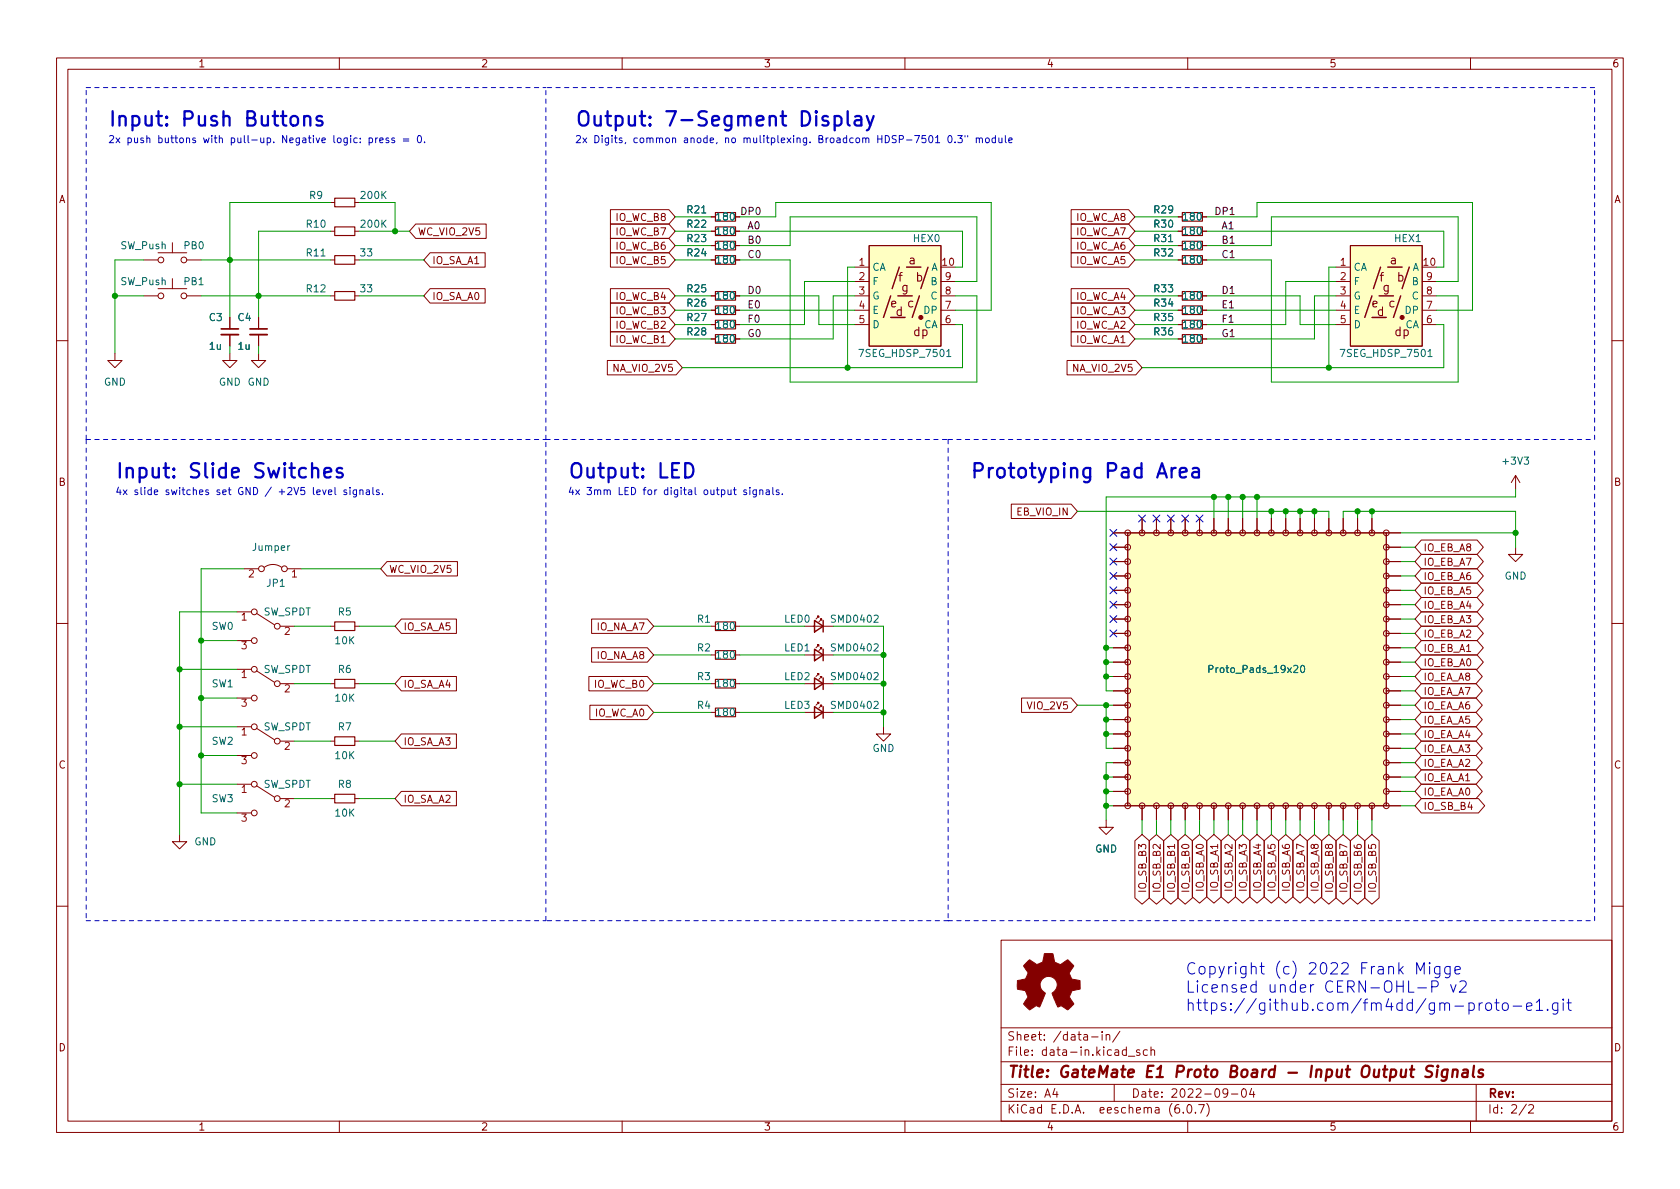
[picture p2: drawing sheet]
<svg xmlns="http://www.w3.org/2000/svg" width="297mm" height="210mm" viewBox="0 0 297 210" stroke-linecap="round" stroke-linejoin="round" font-family="sans-serif">
<g fill="none" stroke="#840000" stroke-width=".18">
<path d="M10 10.2h277v190.1h-277zM12 12.2h273v186.1h-273zM60 10.2v2M110 10.2v2M160 10.2v2M210 10.2v2M260 10.2v2M58.4 35.8h.8M62.7 35.8h.8M73.5 39.6h12.5v2.6h-12.5l-1.1-1.3zM107.9 39.6h10.4l1.1 1.3-1.1 1.3h-10.4zM107.9 37.1h10.4l1.1 1.2-1.1 1.3h-10.4z"/>
<path d="M125.7 38.3h.8M130 38.3h.8M189.4 37.1h10.1l1.2 1.2-1.2 1.3h-10.1zM189.4 39.6h10.1l1.2 1.3-1.2 1.3h-10.1zM208.3 38.3h.7M212.6 38.3h.8M25.4 52.3h2.5M25.4 46h2.5M27.9 44.7h5.1M27.9 51h5.1M30.5 42.9v1.8M30.5 49.3v1.7"/>
<path d="M33 52.3h2.6M33 46h2.6M40.6 56.1v2.1M40.6 59.2v2M45.7 56.1v2.1M45.7 59.2v2M58.4 52.3h.8M58.4 46h.8M58.4 40.9h.8M62.7 52.3h.8M62.7 46h.8M62.7 40.9h.8"/>
<path d="M76 44.7h9.8v2.5h-9.8l-1.1-1.2zM76 51h9.8v2.6h-9.8l-1.1-1.3zM107.9 44.7h10.4l1.1 1.3-1.1 1.2h-10.4zM107.9 42.2h10.4l1.1 1.2-1.1 1.3h-10.4zM107.9 51h10.4l1.1 1.3-1.1 1.3h-10.4zM107.9 58.7h10.4l1.1 1.2-1.1 1.3h-10.4zM107.9 56.1h10.4l1.1 1.3-1.1 1.3h-10.4zM107.9 53.6h10.4l1.1 1.3-1.1 1.2h-10.4zM125.7 52.3h.8M125.7 54.9h.8M125.7 57.4h.8M125.7 46h.8"/>
<path d="M125.7 43.4h.8M125.7 59.9h.8M125.7 40.9h.8M130 52.3h.8M130 54.9h.8M130 57.4h.8M130 46h.8M130 43.4h.8M130 59.9h.8M130 40.9h.8M151.1 47.2h2.6M151.1 49.8h2.6"/>
<path d="M151.1 52.3h2.6M151.1 54.9h2.6M151.1 57.4h2.6M153.7 43.4h12.7v17.8h-12.7zM166.4 49.8h2.5M166.4 52.3h2.5M166.4 54.9h2.5M166.4 57.4h2.5M189.4 53.6h10.1l1.2 1.3-1.2 1.2h-10.1zM189.4 42.2h10.1l1.2 1.2-1.2 1.3h-10.1zM189.4 44.7h10.1l1.2 1.3-1.2 1.2h-10.1zM189.4 51h10.1l1.2 1.3-1.2 1.3h-10.1z"/>
<path d="M189.4 56.1h10.1l1.2 1.3-1.2 1.3h-10.1zM189.4 58.7h10.1l1.2 1.2-1.2 1.3h-10.1zM208.3 52.3h.7M208.3 54.9h.7M208.3 57.4h.7M208.3 46h.7M208.3 43.4h.7M208.3 59.9h.7M208.3 40.9h.7M212.6 52.3h.8M212.6 54.9h.8M212.6 57.4h.8"/>
<path d="M212.6 46h.8M212.6 43.4h.8M212.6 59.9h.8M212.6 40.9h.8M236.2 47.2h2.6M236.2 49.8h2.6M236.2 52.3h2.6M236.2 54.9h2.6M236.2 57.4h2.6M238.8 43.4h12.7v17.8h-12.7zM251.5 49.8h2.5M251.5 52.3h2.5"/>
<path d="M251.5 54.9h2.5M251.5 57.4h2.5M10 60.2h2M20.3 62.5v1.2h1.3l-1.3 1.3-1.3-1.3h1.3M40.6 62.5v1.2h1.3l-1.3 1.3-1.2-1.3h1.2M45.7 62.5v1.2h1.3l-1.3 1.3-1.3-1.3h1.3M107.4 63.7h12.1l1.1 1.3-1.1 1.3h-12.1zM188.7 63.7h12.1l1.1 1.3-1.1 1.3h-12.1zM285 60.2h2M68.4 99.3h12.5v2.5h-12.5l-1.1-1.2zM178.8 89.1h10.6l1.1 1.3-1.1 1.3h-10.6zM196.8 99.3h2.6"/>
<path d="M196.8 96.8h2.6M196.8 94.2h2.6M199.4 94.2h45.7v48.3h-45.7zM201.9 91.7v2.5M204.5 91.7v2.5M207 91.7v2.5M209.5 91.7v2.5M212.1 91.7v2.5M214.6 91.7v2.5M217.2 91.7v2.5M219.7 91.7v2.5M222.2 91.7v2.5"/>
<path d="M224.8 91.7v2.5M227.3 91.7v2.5M229.9 91.7v2.5M232.4 91.7v2.5M234.9 91.7v2.5M237.5 91.7v2.5M240 91.7v2.5M242.6 91.7v2.5M245.1 99.3h2.5M245.1 96.8h2.5M245.1 94.2h2.5M251.3 98h9.9l1.1 1.3-1.1 1.3h-9.9l-1.1-1.3z"/>
<path d="M251.3 95.5h9.9l1.1 1.3-1.1 1.2h-9.9l-1.1-1.2zM268 96.8v1.2h1.2l-1.2 1.3-1.3-1.3h1.3M268 84.1l-.8 1.2M268 84.1v2.5M268 84.1l.7 1.2M10 110.2h2M41.9 118.4h2.5M41.9 108.2h2.5M41.9 113.3h2.5M43.2 100.6h2.5M45.3 118.6l3.2 2M45.3 108.5l3.2 2"/>
<path d="M46.7 100.3a2.54 2.54 0 0 1 3.1 0M49.5 110.7h2.6M50.8 100.6h2.5M58.4 110.7h.8M62.7 110.7h.8M71 119.6h9.7v2.6h-9.7l-1.2-1.3zM71 109.5h9.7v2.5h-9.7l-1.2-1.3zM104.1 119.6h10.4l1.1 1.3-1.1 1.3h-10.4zM104.6 114.5h9.9l1.1 1.3-1.1 1.3h-9.9zM104.6 109.5h9.9l1.1 1.2-1.1 1.3h-9.9zM125.7 110.7h.8M125.7 115.8h.8"/>
<path d="M130 110.7h.8M130 115.8h.8M142.2 110.7h5.1M142.2 115.8h5.1M144.8 109.2v-.2h-.3h.3l-.5 .5M144.8 114.3v-.3h-.3h.3l-.5 .5M144.8 119.4v-.3h-.3h.3l-.5 .5M145.3 109.7v-.2h-.3h.3l-.5 .5M145.3 114.8v-.3h-.3h.3l-.5 .6M145.3 119.9v-.3h-.3h.3l-.5 .5M196.8 119.6h2.6M196.8 117.1h2.6"/>
<path d="M196.8 114.5h2.6M196.8 112h2.6M196.8 109.5h2.6M196.8 106.9h2.6M196.8 104.4h2.6M196.8 101.8h2.6M245.1 119.6h2.5M245.1 117.1h2.5M245.1 114.5h2.5M245.1 112h2.5M245.1 109.5h2.5M245.1 106.9h2.5"/>
<path d="M245.1 104.4h2.5M245.1 101.8h2.5M251.3 115.8h9.9l1.1 1.3-1.1 1.3h-9.9l-1.1-1.3zM251.3 118.4h9.7l1.1 1.2-1.1 1.3h-9.7l-1.1-1.3zM251.3 100.6h9.9l1.1 1.2-1.1 1.3h-9.9l-1.1-1.3zM251.3 105.7h9.9l1.1 1.2-1.1 1.3h-9.9l-1.1-1.3zM251.3 103.1h9.9l1.1 1.3-1.1 1.3h-9.9l-1.1-1.3zM251.3 110.7h9.9l1.1 1.3-1.1 1.3h-9.9l-1.1-1.3zM251.3 113.3h9.9l1.1 1.2-1.1 1.3h-9.9l-1.1-1.3zM251.3 108.2h9.9l1.1 1.3-1.1 1.2h-9.9l-1.1-1.2zM285 110.2h2M41.9 123.4h2.5"/>
<path d="M41.9 128.5h2.5M41.9 133.6h2.5M41.9 138.7h2.5M45.3 128.8l3.2 2M45.3 138.9l3.2 2.1M49.5 131.1h2.6M49.5 120.9h2.6M58.4 131.1h.8M58.4 120.9h.8M62.7 131.1h.8M62.7 120.9h.8M71 139.9h9.7v2.6h-9.7l-1.2-1.3z"/>
<path d="M71 129.8h9.7v2.5h-9.7l-1.2-1.2zM104.3 124.7h10.2l1.1 1.3-1.1 1.2h-10.2zM125.7 120.9h.8M125.7 126h.8M130 120.9h.8M130 126h.8M142.2 120.9h5.1M142.2 126h5.1M144.8 124.5v-.3h-.3h.3l-.5 .5M145.3 125v-.3h-.3h.3l-.5 .5M156.2 128.5v1.3h1.3l-1.3 1.3-1.3-1.3h1.3M180.6 123.4h8.8l1.1 1.3-1.1 1.3h-8.8z"/>
<path d="M196.8 139.9h2.6M196.8 137.4h2.6M196.8 134.9h2.6M196.8 122.2h2.6M196.8 132.3h2.6M196.8 124.7h2.6M196.8 127.2h2.6M196.8 129.8h2.6M245.1 139.9h2.5M245.1 137.4h2.5M245.1 134.9h2.5M245.1 122.2h2.5"/>
<path d="M245.1 132.3h2.5M245.1 124.7h2.5M245.1 127.2h2.5M245.1 129.8h2.5M251.3 120.9h9.7l1.1 1.3-1.1 1.2h-9.7l-1.1-1.2zM251.3 126h9.7l1.1 1.2-1.1 1.3h-9.7l-1.1-1.3zM251.3 123.4h9.7l1.1 1.3-1.1 1.3h-9.7l-1.1-1.3zM251.3 131.1h9.7l1.1 1.2-1.1 1.3h-9.7l-1.1-1.3zM251.3 136.1h9.7l1.1 1.3-1.1 1.3h-9.7l-1.1-1.3zM251.3 133.6h9.7l1.1 1.3-1.1 1.2h-9.7l-1.1-1.2zM251.3 128.5h9.7l1.1 1.3-1.1 1.3h-9.7l-1.1-1.3zM251.3 138.7h9.7l1.1 1.2-1.1 1.3h-9.7l-1.1-1.3z"/>
<path d="M31.7 147.6v1.2h-1.2l1.2 1.3 1.3-1.3h-1.3M41.9 143.8h2.5M49.5 141.2h2.6M58.4 141.2h.8M62.7 141.2h.8M195.6 145v1.3h1.2l-1.2 1.3-1.3-1.3h1.3M196.8 142.5h2.6M200.7 148.7l1.2-1.1 1.3 1.1v10.1l-1.3 1.1-1.2-1.1zM201.9 142.5v2.5M203.2 148.7l1.3-1.1 1.2 1.1v10.1l-1.2 1.1-1.3-1.1zM204.5 142.5v2.5M205.7 148.7l1.3-1.1 1.3 1.1v10.1l-1.3 1.1-1.3-1.1z"/>
<path d="M207 142.5v2.5M208.3 148.7l1.2-1.1 1.3 1.1v10.1l-1.3 1.1-1.2-1.1zM209.5 142.5v2.5M210.8 148.7l1.3-1.1 1.3 1.1v9.9l-1.3 1.1-1.3-1.1zM212.1 142.5v2.5M213.4 148.7l1.2-1.1 1.3 1.1v9.9l-1.3 1.1-1.2-1.1zM214.6 142.5v2.5M215.9 148.7l1.3-1.1 1.2 1.1v9.9l-1.2 1.1-1.3-1.1zM217.2 142.5v2.5M218.4 148.7l1.3-1.1 1.3 1.1v9.9l-1.3 1.1-1.3-1.1zM219.7 142.5v2.5M221 148.7l1.2-1.1 1.3 1.1v9.9l-1.3 1.1-1.2-1.1z"/>
<path d="M222.2 142.5v2.5M223.5 148.7l1.3-1.1 1.3 1.1v9.9l-1.3 1.1-1.3-1.1zM224.8 142.5v2.5M226.1 148.7l1.2-1.1 1.3 1.1v9.9l-1.3 1.1-1.2-1.1zM227.3 142.5v2.5M228.6 148.7l1.3-1.1 1.2 1.1v9.9l-1.2 1.1-1.3-1.1zM229.9 142.5v2.5M231.1 148.7l1.3-1.1 1.3 1.1v9.9l-1.3 1.1-1.3-1.1zM232.4 142.5v2.5M233.7 148.7l1.2-1.1 1.3 1.1v10.1l-1.3 1.1-1.2-1.1zM234.9 142.5v2.5M236.2 148.7l1.3-1.1 1.3 1.1v10.1l-1.3 1.1-1.3-1.1z"/>
<path d="M237.5 142.5v2.5M238.8 148.7l1.2-1.1 1.3 1.1v10.1l-1.3 1.1-1.2-1.1zM240 142.5v2.5M241.3 148.7l1.3-1.1 1.2 1.1v10.1l-1.2 1.1-1.3-1.1zM242.6 142.5v2.5M245.1 142.5h2.5M251.3 141.2h10.1l1.1 1.3-1.1 1.3h-10.1l-1.1-1.3zM10 160.2h2M177 166.3h108v32h-108zM285 160.2h2M60 198.3v2M110 198.3v2"/>
<path d="M160 198.3v2M177 194.8h108M177 191.8h108M177 187.8h108M177 181.8h108M186.5 192.5l-.4 1h1M186.9 193v1M193 183.4h1.1M194.9 182.4v.2M194.9 182.9v1M195.6 183.1l.2-.2 .3 .1 .1 .9M195.6 182.9v1"/>
<path d="M197 191.8v3M198 182.4l-1.3 1.9M199.5 186.8h1.1M201.5 185.7l-.4-.1-.2 .2 .1 .3 .5 .1v.4h-.6M202.9 185.7l-.5-.1-.3 .3v.4l.2 .3h.6M203.5 185.8l.2-.2 .4 .1v.9M203.5 185.1v1.5M208.4 195.3a.59 .59 0 0 0-.7 .7v.5l.2 .3h.4l.2-.1 .1-.5-.2-.2-.4-.1-.3 .3M209.2 196.7v.1M210 198.3v2M210.1 195.4l.1-.1a.81 .81 0 0 1 .6 .7 .81 .81 0 0 1-.3 .8h-.1a.81 .81 0 0 1-.6-.6 .81 .81 0 0 1 .3-.8zM211.4 196.7v.1"/>
<path d="M211.9 195.3h1l-.6 1.5M213.4 195.1a1.72 1.72 0 0 1 0 2.3M217.1 193.2l-.3 .3h-.3l-.3-.3 .2-.6 .4-.1 .2 .2a.99 .99 0 0 1-.4 1.3h-.2M217.7 193.5h1.2M219.7 192.6l.2-.1a.81 .81 0 0 1 .5 .7 .81 .81 0 0 1-.3 .8h-.1a.81 .81 0 0 1-.6-.6 .81 .81 0 0 1 .3-.8zM221.3 192.5l-.4 1h1M221.6 193v1M260 198.3v2M261 191.8v6.5M269.9 195.3l-1.3 1.9M270.3 195.5l.6-.2 .2 .2 .1 .3-1 1h1"/>
<circle cx="28.4" cy="46" r=".51"/>
<circle cx="28.4" cy="52.3" r=".51"/>
<circle cx="32.5" cy="46" r=".51"/>
<circle cx="32.5" cy="52.3" r=".51"/>
<circle cx="199.4" cy="99.3" r=".51"/>
<circle cx="199.4" cy="96.8" r=".51"/>
<circle cx="199.4" cy="94.2" r=".51"/>
<circle cx="201.9" cy="94.2" r=".51"/>
<circle cx="204.5" cy="94.2" r=".51"/>
<circle cx="207" cy="94.2" r=".51"/>
<circle cx="209.6" cy="94.2" r=".51"/>
<circle cx="212.1" cy="94.2" r=".51"/>
<circle cx="214.6" cy="94.2" r=".51"/>
<circle cx="217.2" cy="94.2" r=".51"/>
<circle cx="219.7" cy="94.2" r=".51"/>
<circle cx="222.3" cy="94.2" r=".51"/>
<circle cx="224.8" cy="94.2" r=".51"/>
<circle cx="227.3" cy="94.2" r=".51"/>
<circle cx="229.9" cy="94.2" r=".51"/>
<circle cx="232.4" cy="94.2" r=".51"/>
<circle cx="235" cy="94.2" r=".51"/>
<circle cx="237.5" cy="94.2" r=".51"/>
<circle cx="240" cy="94.2" r=".51"/>
<circle cx="242.6" cy="94.2" r=".51"/>
<circle cx="245.1" cy="99.3" r=".51"/>
<circle cx="245.1" cy="94.2" r=".51"/>
<circle cx="245.1" cy="96.8" r=".51"/>
<circle cx="45" cy="113.3" r=".51"/>
<circle cx="45" cy="118.4" r=".51"/>
<circle cx="45" cy="108.2" r=".51"/>
<circle cx="46.2" cy="100.6" r=".51"/>
<circle cx="49" cy="110.7" r=".51"/>
<circle cx="50.3" cy="100.6" r=".51"/>
<circle cx="199.4" cy="109.5" r=".51"/>
<circle cx="199.4" cy="119.6" r=".51"/>
<circle cx="199.4" cy="117.1" r=".51"/>
<circle cx="199.4" cy="112" r=".51"/>
<circle cx="199.4" cy="101.8" r=".51"/>
<circle cx="199.4" cy="114.5" r=".51"/>
<circle cx="199.4" cy="106.9" r=".51"/>
<circle cx="199.4" cy="104.4" r=".51"/>
<circle cx="245.1" cy="114.5" r=".51"/>
<circle cx="245.1" cy="119.6" r=".51"/>
<circle cx="245.1" cy="117.1" r=".51"/>
<circle cx="245.1" cy="106.9" r=".51"/>
<circle cx="245.1" cy="112" r=".51"/>
<circle cx="245.1" cy="101.8" r=".51"/>
<circle cx="245.1" cy="104.4" r=".51"/>
<circle cx="245.1" cy="109.5" r=".51"/>
<circle cx="45" cy="123.4" r=".51"/>
<circle cx="45" cy="128.5" r=".51"/>
<circle cx="45" cy="138.7" r=".51"/>
<circle cx="45" cy="133.6" r=".51"/>
<circle cx="49" cy="120.9" r=".51"/>
<circle cx="49" cy="131.1" r=".51"/>
<circle cx="199.4" cy="122.2" r=".51"/>
<circle cx="199.4" cy="124.7" r=".51"/>
<circle cx="199.4" cy="127.2" r=".51"/>
<circle cx="199.4" cy="134.9" r=".51"/>
<circle cx="199.4" cy="132.3" r=".51"/>
<circle cx="199.4" cy="137.4" r=".51"/>
<circle cx="199.4" cy="139.9" r=".51"/>
<circle cx="199.4" cy="129.8" r=".51"/>
<circle cx="245.1" cy="124.7" r=".51"/>
<circle cx="245.1" cy="122.2" r=".51"/>
<circle cx="245.1" cy="127.2" r=".51"/>
<circle cx="245.1" cy="132.3" r=".51"/>
<circle cx="245.1" cy="139.9" r=".51"/>
<circle cx="245.1" cy="129.8" r=".51"/>
<circle cx="245.1" cy="137.4" r=".51"/>
<circle cx="245.1" cy="134.9" r=".51"/>
<circle cx="45" cy="143.8" r=".51"/>
<circle cx="49" cy="141.2" r=".51"/>
<circle cx="199.4" cy="142.5" r=".51"/>
<circle cx="201.9" cy="142.5" r=".51"/>
<circle cx="204.5" cy="142.5" r=".51"/>
<circle cx="207" cy="142.5" r=".51"/>
<circle cx="209.6" cy="142.5" r=".51"/>
<circle cx="212.1" cy="142.5" r=".51"/>
<circle cx="214.6" cy="142.5" r=".51"/>
<circle cx="217.2" cy="142.5" r=".51"/>
<circle cx="219.7" cy="142.5" r=".51"/>
<circle cx="222.3" cy="142.5" r=".51"/>
<circle cx="224.8" cy="142.5" r=".51"/>
<circle cx="227.3" cy="142.5" r=".51"/>
<circle cx="229.9" cy="142.5" r=".51"/>
<circle cx="232.4" cy="142.5" r=".51"/>
<circle cx="235" cy="142.5" r=".51"/>
<circle cx="237.5" cy="142.5" r=".51"/>
<circle cx="240" cy="142.5" r=".51"/>
<circle cx="242.6" cy="142.5" r=".51"/>
<circle cx="245.1" cy="142.5" r=".51"/>
</g>
<path d="M249.3 189.1h.8M253.4 188.6a.85 .85 0 0 0-1.1 .1 .45 .45 0 0 0 .2 .7l.4 .1a.49 .49 0 0 1 .3 .5 .49 .49 0 0 1-.4 .5l-.8-.1M254.2 189.1l-.2 1.4M254.2 188.5l-.1 .1 .1 .1 .1-.1-.1-.1v.2M256 189.2a.66 .66 0 0 0-1 .3l-.1 .6 .1 .3 .2 .1 .6-.1M256 189.1l-.2 1.6a.6 .6 0 0 1-.9 .3M256.9 189.3a.49 .49 0 0 1 .8 .1l-.1 1.1M256.9 189.1l-.1 1.4M258.7 189.2l.2-.1 .6 .1-.1 1.3M259.5 189.6l-.7 .1a.4 .4 0 0 0-.3 .3 .4 .4 0 0 0 .2 .5l.7-.1M260.6 188.5l-.2 1.7 .3 .3M262.2 189.2a.49 .49 0 0 0-.8 .3l.3 .3 .5 .1v.2l-.1 .3-.2 .1-.6-.1" fill="none" stroke="#840000" stroke-width=".4"/>
<g fill="none" stroke="#840000" stroke-width=".2">
<path d="M59.2 35h3.5v1.6h-3.5zM126.5 37.6h3.5v1.5h-3.5zM209 37.6h3.6v1.5h-3.6zM59.2 40.1h3.5v1.6h-3.5zM59.2 45.2h3.5v1.5h-3.5zM59.2 51.6h3.5v1.5h-3.5zM126.5 54.1h3.5v1.5h-3.5zM126.5 51.6h3.5v1.5h-3.5zM126.5 59.2h3.5v1.5h-3.5zM126.5 42.7h3.5v1.5h-3.5zM126.5 45.2h3.5v1.5h-3.5zM126.5 40.1h3.5v1.6h-3.5z"/>
<path d="M126.5 56.6h3.5v1.6h-3.5zM209 42.7h3.6v1.5h-3.6zM209 45.2h3.6v1.5h-3.6zM209 40.1h3.6v1.6h-3.6zM209 51.6h3.6v1.5h-3.6zM209 54.1h3.6v1.5h-3.6zM209 59.2h3.6v1.5h-3.6zM209 56.6h3.6v1.6h-3.6zM59.2 110h3.5v1.5h-3.5zM126.5 110h3.5v1.5h-3.5zM126.5 115.1h3.5v1.5h-3.5zM59.2 130.3h3.5v1.5h-3.5z"/>
<path d="M59.2 120.1h3.5v1.6h-3.5zM126.5 125.2h3.5v1.5h-3.5zM126.5 120.1h3.5v1.6h-3.5zM59.2 140.5h3.5v1.5h-3.5z"/>
</g>
<g fill="#ffffc2" stroke="#ffffc2" stroke-width=".18">
<path d="M153.7 43.4h12.7v17.8h-12.7z"/>
<path d="M199.4 94.2h45.7v48.3h-45.7z"/>
<path d="M238.8 43.4h12.7v17.8h-12.7z"/>
</g>
<g fill="none" stroke="#840000" stroke-width=".25">
<path d="M157.5 52.3l-1.3 3.8M157.5 56.1h2.5M158.7 52.3h2.6M159 47.2l-1.3 3.8M160.3 47.2h2.5M162.6 52.3l-1.3 3.8M164.1 47.2l-1.3 3.8M242.6 56.1h2.5M242.6 52.3l-1.3 3.8M243.8 52.3h2.6M244.1 47.2l-1.3 3.8M245.4 47.2h2.5"/>
<path d="M247.6 52.3l-1.2 3.8M249.2 47.2l-1.3 3.8M144 109.7l1.5 1-1.5 1.1zM144 114.8l1.5 1-1.5 1zM144 119.9l1.5 1-1.5 1zM145.5 109.7v2.1M145.5 114.8v2M145.5 119.9v2M144 125l1.5 1-1.5 1zM145.5 125v2"/>
</g>
<g fill="#840000" stroke="#840000" stroke-width=".18">
<path d="M181.5 170.2l.6-.5 .8 .6a.62 .62 0 0 0 1 0l.2-.1a1.62 1.62 0 0 0 .5-1.3l.1-.3 1.5 .1 .1 .7a.74 .74 0 0 0 .7 1l.5 .2 1.3-.9 1 1.1-.4 .6a.75 .75 0 0 0-.1 1.2l.2 .5 1.5 .3v1.5l-1.4 .3-.1 .1a1.23 1.23 0 0 0-.3 1.2l.7 1-.1 .2-1 .9-.8-.6a.54 .54 0 0 0-.9 .1l-1.1-2.4a2.33 2.33 0 0 0 .9-1.9 1.54 1.54 0 0 0-2.5-.7 1.54 1.54 0 0 0 .4 2.5l-1 2.5a.69 .69 0 0 0-1.1 .1l-.7 .4-1-1.1 .8-1.2-.3-.5a.71 .71 0 0 0-.9-.7l-.7-.2v-1.5l.4-.1a1.11 1.11 0 0 0 1.3-.7 .72 .72 0 0 0-.2-1.2l-.4-.6z"/>
<circle cx="162.8" cy="56.1" r=".36"/>
<circle cx="247.9" cy="56.1" r=".36"/>
</g>
<path d="M167.4 63.1h.7M252.5 63.1h.7M213.7 118.3h.6l.2-.2-.1-.3-.7-.1v1.2M230.1 117.8l.2-.1a.68 .68 0 0 1 .4 .6 .68 .68 0 0 1-.4 .6l-.2-.1-.2-.4z" fill="none" stroke="#006464" stroke-width=".18"/>
<path d="M39.1 59.2h3.1M44.2 59.2h3" fill="none" stroke="#840000" stroke-width=".33"/>
<path d="M39.1 58.2h3.1M44.2 58.2h3" fill="none" stroke="#840000" stroke-width=".3"/>
<g fill="none" stroke="#0000c2" stroke-width=".18">
<path d="M63.2 24.5l-.4-.1-.3 .2 .2 .6h.5M63.7 25.1v.1M63.7 24.5v.1M65.3 24.5l.3-.1 .3 .2-.1 .6h-.5M65.3 24.4v1.3M66.4 24.4v.8M66.8 24.4l-.4 .2M67.1 24.8l.6-.1v-.2l-.4-.1-.2 .2 .1 .6h.5M68.7 24.5l-.3-.1-.2 .2 .1 .2 .4 .1v.3h-.5M69.7 24.5l-.3-.1-.1 .2v.2l.4 .1v.3h-.4M71.3 24.6h1M71.3 24.9h1"/>
<path d="M73.9 24.1l.2-.1a.68 .68 0 0 1 .4 .6 .68 .68 0 0 1-.4 .6l-.2-.1-.1-.3zM75.1 25.1v.1M164.3 24.1l.2-.1a.68 .68 0 0 1 .5 .6 .68 .68 0 0 1-.5 .6l-.2-.1-.1-.3zM165.4 24.3l.4-.3v1.2M165.4 25.2h.7M167.8 24h.1a.68 .68 0 0 1 .4 .6 .68 .68 0 0 1-.4 .6 .84 .84 0 0 1-.1-1.2zM168.9 25.1v.1M169.3 24h.8l-.4 .5 .4 .1v.5l-.2 .1-.6-.1M170.6 24v.2M171.1 24v.2M172.6 24.5l.2-.1 .3 .1 .1 .7M172.6 24.4v.8"/>
<path d="M173.2 24.6l.1-.2 .3 .1 .1 .7M174.4 24.5l.3-.1 .2 .2v.4l-.2 .2h-.3l-.2-.2zM176 24.5l-.4-.1-.2 .2 .1 .6h.5M176 24v1.2M176.6 24.4l.1 .8h.3l.2-.1M177.2 24.4v.8M177.8 24v1.1l.1 .1M178.4 24.8l.6-.1-.1-.2-.4-.1-.1 .2v.6h.5M57 86.6l.3 .9 .3-.9M58.1 87l.6-.1-.1-.2-.3-.1-.2 .2v.6h.5M59.2 86.2v1.1l.2 .2M61.3 86.7l-.3-.1-.2 .2 .1 .2 .4 .1v.3h-.5"/>
<path d="M61.9 86.2v.1M61.9 86.6v.9M63 86.6v1.1l-.2 .2-.3-.1M63 86.7l-.3-.1-.3 .3 .1 .5h.5M63.6 86.7l.2-.1 .3 .1 .1 .8M63.6 86.6v.9M64.8 86.7h.5v.8M65.3 86.9l-.4 .1-.2 .2 .2 .3 .4-.1M65.9 86.2v1.1l.2 .2M67 86.7l-.3-.1-.2 .2 .1 .2 .4 .1v.3h-.5M67.6 87.3v.2M132 86.7l-.3-.1-.2 .2 .1 .2 .4 .1v.3h-.5"/>
<path d="M132.6 86.2v.1M132.6 86.6v.9M133.7 86.6v1.1l-.2 .2-.3-.1M133.7 86.7l-.3-.1-.3 .3 .1 .5h.5M134.3 86.7l.2-.1 .3 .1 .1 .8M134.3 86.6v.9M135.5 86.7h.5v.8M136 86.9l-.4 .1-.2 .2 .2 .3 .4-.1M136.6 86.2v1.1l.2 .2M137.7 86.7l-.3-.1-.2 .2 .1 .2 .4 .1v.3h-.5M138.3 87.3v.2M250.5 172.2v-2l.7 1.5 .6-1.5v2"/>
<path d="M250.7 174.7h1.5M252.8 170.2l-.1 .1 .1 .1 .1-.1-.1-.1v.2M252.8 170.9v1.3M253.2 174.5h.7a.54 .54 0 0 0 .4-.5 .54 .54 0 0 0-.4-.5h-.7v2M254.6 170.9v1.6a.54 .54 0 0 1-.9 .3M254.6 171l-.6-.1-.4 .4v.6l.2 .2 .2 .1 .6-.1M256.4 170.9v1.6a.54 .54 0 0 1-.9 .3M256.4 171l-.6-.1-.4 .4v.6l.2 .2 .2 .1 .6-.1M256.5 174.1l.5 1.4 .4-1.4M257.2 171.6l1-.2-.1-.4-.6-.1-.3 .3 .1 .9 .2 .1 .6-.1M258.1 173.6l.3-.1h.5a.54 .54 0 0 1 .3 .8l-1.2 1.2h1.2M259.7 177.4l.6-.1 .4 .4v.6l-.2 .3-.2 .1-.6-.1"/>
<path d="M261.5 177.3v1.4M262.1 177.3a.51 .51 0 0 0-.6 .4M262.8 177.5a.54 .54 0 0 1 .5-.2 .54 .54 0 0 1 .4 .4v.6a.54 .54 0 0 1-.5 .4 .54 .54 0 0 1-.5-.4zM264.3 177.3h.8M264.6 176.7v1.7l.1 .2 .4 .1M265.8 177.4a.54 .54 0 0 1 .9 .3v.6a.54 .54 0 0 1-.5 .4 .54 .54 0 0 1-.6-.4v-.6zM267.5 177.9h1.6M269.9 178l1-.2-.1-.4-.6-.1-.3 .3 .1 1 .2 .1 .6-.1M271.6 177.2l.6-.5v2M271.6 178.7h1.2M273.6 178.5l.1 .1-.1 .1-.1-.1 .1-.1v.2M275.4 177.3v1.7a.54 .54 0 0 1-.8 .2"/>
<path d="M275.4 177.4l-.5-.1-.4 .4v.6l.2 .3 .2 .1 .5-.1M276.4 176.7l-.1 .1 .1 .1 .1-.1-.1-.1v.2M276.4 177.3v1.4M277.1 177.3h.7M277.3 176.7v1.7l.1 .2 .4 .1"/>
</g>
<g fill="none" stroke="#0000c2" stroke-width=".4">
<path d="M149.9 19.7v2.1l.3 .4M53.8 20.8a.63 .63 0 0 1 1.1 .1v1.3M56.9 20.6l-.6-.1-.3 .4 .1 .3 .8 .3 .1 .2-.1 .4-.2 .1-.7-.1M147.6 20.6l.7-.1 .5 .5v.7l-.3 .4-.2 .1-.7-.1M151.2 20.6l.3-.1 .7 .1 .1 .3v1.3M152.3 21.1l-.8 .1a.5 .5 0 0 0-.4 .5 .5 .5 0 0 0 .4 .5l.8-.1M153.3 20.5l.6 1.7M154.5 20.5l-.9 2.3-.3 .3M57.3 83.6l1.3-.3-.2-.4-.7-.2-.4 .4v1l.2 .2 .2 .1 .7-.1M60.5 82.9l-.6-.2-.4 .4 .1 .4 .9 .2 .1 .3-.1 .3-.2 .1-.8-.1M121.2 81.9a1.34 1.34 0 0 1 1.4 .8 1.34 1.34 0 0 1-.5 1.6l-.9 .1zM208.6 83.6l1.2-.3-.1-.4-.7-.2-.4 .4v1l.1 .2 .3 .1 .7-.1"/>
<path d="M210.9 82.9l.2-.2 .8 .2 .1 .2v1.3M212 83.3l-.9 .2a.5 .5 0 0 0-.3 .5 .5 .5 0 0 0 .3 .4l.9-.1"/>
</g>
<g fill="none" stroke="#0000c2" stroke-width=".18" stroke-dasharray=".8 .8">
<path d="M15.2 15.5h81.3M281.9 15.5h-185.4M15.2 77.7h81.3M15.2 77.7v-62.2M15.2 77.7v85.1M96.5 77.7v-62.2M96.5 77.7h71.1M167.6 77.7h114.3M167.6 77.7v85.1M281.9 77.7v-62.2M15.2 162.8h81.3M96.5 162.8v-85.1"/>
<path d="M167.6 162.8h114.3M167.6 162.8h.1M167.6 162.8h-71.1M281.9 162.8v-83.8"/>
</g>
<g fill="none" stroke="#009600" stroke-width=".18">
<path d="M58.4 35.8h-17.8v20.3M63.5 35.8h6.3v5.1M119.4 38.3h6.3M130.8 38.3h6.4v-2.5h38.1v19.1h-6.4M200.7 38.3h7.6M213.4 38.3h8.8v-2.5h38.1v19.1h-6.3M20.3 52.3h5.1M25.4 46h-5.1v16.5M35.6 52.3h22.8M35.6 46h22.8M58.4 40.9h-12.7v15.2M63.5 40.9h8.9"/>
<path d="M63.5 52.3h11.4M63.5 46h11.4M119.4 54.9h6.3M119.4 40.9h6.3M119.4 52.3h6.3M119.4 46h6.3M119.4 43.4h6.3M119.4 59.9h6.3M119.4 57.4h6.3M130.8 54.9h20.3M130.8 40.9h39.4v6.3h-1.3M130.8 43.4h8.9v-5.1h33v11.5h-3.8"/>
<path d="M130.8 46h8.9v21.6h33v-15.3h-3.8M130.8 52.3h14v5.1h6.3M151.1 49.8h-8.9v7.6h-11.4M151.1 52.3h-3.8v7.6h-16.5M151.1 47.2h-1.2v17.8M168.9 57.4h1.3v7.6h-49.6M200.7 54.9h7.6M200.7 40.9h7.6M200.7 52.3h7.6M200.7 46h7.6M200.7 43.4h7.6M200.7 59.9h7.6"/>
<path d="M200.7 57.4h7.6M213.4 54.9h22.8M213.4 43.4h11.4v-5.1h33v11.5h-3.8M213.4 40.9h41.9v6.3h-1.3M213.4 52.3h16.5v5.1h6.3M213.4 46h11.4v21.6h33v-15.3h-3.8M236.2 49.8h-8.9v7.6h-13.9M236.2 52.3h-3.8v7.6h-19M236.2 47.2h-1.3v17.8M254 57.4h1.3v7.6h-53.4M40.6 61.2v1.3M45.7 61.2v1.3"/>
<path d="M190.5 90.4h44.4v1.3M214.6 87.9v3.8M217.2 87.9v3.8M219.7 87.9v3.8M222.2 87.9v3.8M224.8 90.4v1.3M227.3 90.4v1.3M229.9 90.4v1.3M232.4 90.4v1.3M237.5 91.7v-1.3h30.5v6.4M240 90.4v1.3M242.6 90.4v1.3"/>
<path d="M247.6 99.3h2.6M247.6 94.2h20.4M247.6 96.8h2.6M268 86.6v1.3h-72.4v34.3h1.2M31.7 118.4h10.2M35.6 113.3h6.3M41.9 108.2h-10.2v39.4M43.2 100.6h-7.6v43.2h6.3M52.1 110.7h6.3M53.3 100.6h14M63.5 110.7h6.3M115.6 115.8h10.1"/>
<path d="M115.6 110.7h10.1M130.8 115.8h11.4M130.8 110.7h11.4M147.3 110.7h8.9v17.8M147.3 115.8h8.9M195.6 117.1h1.2M195.6 119.6h1.2M195.6 114.5h1.2M247.6 101.8h2.6M247.6 117.1h2.6M247.6 119.6h2.6M247.6 106.9h2.6"/>
<path d="M247.6 114.5h2.6M247.6 109.5h2.6M247.6 112h2.6M247.6 104.4h2.6M31.7 138.7h10.2M31.7 128.5h10.2M35.6 123.4h6.3M35.6 133.6h6.3M52.1 120.9h6.3M52.1 131.1h6.3M63.5 120.9h6.3M63.5 131.1h6.3"/>
<path d="M115.6 120.9h10.1M115.6 126h10.1M130.8 120.9h11.4M130.8 126h11.4M147.3 120.9h8.9M147.3 126h8.9M190.5 124.7h6.3M195.6 124.7v7.6h1.2M195.6 137.4h1.2M195.6 127.2h1.2M195.6 129.8h1.2M195.6 139.9h1.2"/>
<path d="M196.8 134.9h-1.2v10.1M247.6 132.3h2.6M247.6 134.9h2.6M247.6 124.7h2.6M247.6 137.4h2.6M247.6 122.2h2.6M247.6 127.2h2.6M247.6 129.8h2.6M247.6 139.9h2.6M52.1 141.2h6.3M63.5 141.2h6.3M195.6 142.5h1.2"/>
<path d="M201.9 145v2.6M204.5 145v2.6M207 145v2.6M209.5 145v2.6M212.1 145v2.6M214.6 145v2.6M217.2 145v2.6M219.7 145v2.6M222.2 145v2.6M224.8 145v2.6M227.3 145v2.6M229.9 145v2.6"/>
<path d="M232.4 145v2.6M234.9 145v2.6M237.5 145v2.6M240 145v2.6M242.6 145v2.6M247.6 142.5h2.6"/>
</g>
<g fill="none" stroke="#000084" stroke-width=".18">
<path d="M196.2 93.6l1.3 1.2M196.2 98.7l1.3 1.2M196.2 96.2l1.3 1.2M197.5 93.6l-1.3 1.2M197.5 96.2l-1.3 1.2M197.5 98.7l-1.3 1.2M201.3 91.1l1.2 1.2M202.5 91.1l-1.2 1.2M203.9 91.1l1.2 1.2M205.1 91.1l-1.2 1.2M206.4 91.1l1.2 1.2M207.6 91.1l-1.2 1.2"/>
<path d="M208.9 91.1l1.3 1.2M210.2 91.1l-1.3 1.2M211.5 91.1l1.2 1.2M212.7 91.1l-1.2 1.2M196.2 106.3l1.3 1.2M196.2 103.8l1.3 1.2M196.2 111.4l1.3 1.2M196.2 108.9l1.3 1.2M196.2 101.2l1.3 1.3M197.5 106.3l-1.3 1.2M197.5 103.8l-1.3 1.2M197.5 101.2l-1.3 1.3"/>
<path d="M197.5 111.4l-1.3 1.2M197.5 108.9l-1.3 1.2"/>
</g>
<g fill="#009600" stroke="#009600" stroke-width=".18">
<circle cx="156.2" cy="115.8" r=".46"/>
<circle cx="156.2" cy="120.9" r=".46"/>
<circle cx="156.2" cy="126" r=".46"/>
<circle cx="149.9" cy="65" r=".46"/>
<circle cx="195.6" cy="117.1" r=".46"/>
<circle cx="35.6" cy="133.6" r=".46"/>
<circle cx="31.7" cy="118.4" r=".46"/>
<circle cx="31.7" cy="128.5" r=".46"/>
<circle cx="31.7" cy="138.7" r=".46"/>
<circle cx="35.6" cy="123.4" r=".46"/>
<circle cx="35.6" cy="113.3" r=".46"/>
<circle cx="45.7" cy="52.3" r=".46"/>
<circle cx="20.3" cy="52.3" r=".46"/>
<circle cx="40.6" cy="46" r=".46"/>
<circle cx="69.8" cy="40.9" r=".46"/>
<circle cx="232.4" cy="90.4" r=".46"/>
<circle cx="229.9" cy="90.4" r=".46"/>
<circle cx="242.6" cy="90.4" r=".46"/>
<circle cx="240" cy="90.4" r=".46"/>
<circle cx="214.6" cy="87.9" r=".46"/>
<circle cx="224.8" cy="90.4" r=".46"/>
<circle cx="222.2" cy="87.9" r=".46"/>
<circle cx="217.2" cy="87.9" r=".46"/>
<circle cx="219.7" cy="87.9" r=".46"/>
<circle cx="195.6" cy="119.6" r=".46"/>
<circle cx="195.6" cy="114.5" r=".46"/>
<circle cx="195.6" cy="137.4" r=".46"/>
<circle cx="195.6" cy="129.8" r=".46"/>
<circle cx="195.6" cy="124.7" r=".46"/>
<circle cx="195.6" cy="127.2" r=".46"/>
<circle cx="195.6" cy="139.9" r=".46"/>
<circle cx="195.6" cy="142.5" r=".46"/>
<circle cx="227.3" cy="90.4" r=".46"/>
<circle cx="234.9" cy="65" r=".46"/>
<circle cx="268" cy="94.2" r=".46"/>
</g>
<g font-size="3.5" fill="#0000c2">
<text x="19" y="22.3">Input: Push Buttons</text>
<text x="101.6" y="22.3">Output: 7-Segment Display</text>
<text x="20.3" y="84.6">Input: Slide Switches</text>
<text x="100.3" y="84.6">Output: LED</text>
<text x="171.4" y="84.6">Prototyping Pad Area</text>
</g>
<g font-size="2.8" fill="#0000c2">
<text x="209.5" y="172.3">Copyright (c) 2022 Frank Migge</text>
<text x="209.5" y="175.5">Licensed under CERN-OHL-P v2</text>
<text x="209.5" y="178.8">https://github.com/fm4dd/gm-proto-e1.git</text>
</g>
<text font-size="2.8" fill="#840000" x="178" y="190.6">Title: GateMate E1 Proto Board - Input Output Signals</text>
<g font-size="2.1" fill="#840000">
<text x="160.7" y="46.7">a</text>
<text x="245.8" y="46.7">a</text>
<text x="158.9" y="49.8">f</text>
<text x="159.4" y="51.6">g</text>
<text x="161.9" y="49.8">b</text>
<text x="244" y="49.8">f</text>
<text x="244.5" y="51.6">g</text>
<text x="247" y="49.8">b</text>
<text x="157.4" y="54.4">e</text>
<text x="158.4" y="55.9">d</text>
<text x="160.4" y="54.4">c</text>
<text x="161.5" y="59.4">dp</text>
<text x="242.5" y="54.4">e</text>
<text x="243.5" y="55.9">d</text>
<text x="245.5" y="54.4">c</text>
<text x="246.6" y="59.4">dp</text>
<text x="178" y="184">Sheet: /data-in/</text>
<text x="178" y="186.7">File: data-in.kicad_sch</text>
<text x="178" y="196.9">KiCad E.D.A. eeschema (6.0.7)</text>
<text x="178" y="194.1">Size: A4</text>
<text x="200" y="194.1">Date: 2022-09-04</text>
<text x="263" y="194.1">Rev:</text>
<text x="263" y="196.9">Id: 2/2</text>
</g>
<g font-size="1.8" fill="#840000">
<text x="35" y="11.9">1</text>
<text x="85" y="11.9">2</text>
<text x="135" y="11.9">3</text>
<text x="185" y="11.9">4</text>
<text x="235" y="11.9">5</text>
<text x="285" y="11.9">6</text>
<text x="10.3" y="35.9">A</text>
<text x="285.3" y="35.9">A</text>
<text x="73.8" y="41.6">WC_VIO_2V5</text>
<text x="108.9" y="41.6">IO_WC_B7</text>
<text x="108.9" y="39.1">IO_WC_B8</text>
<text x="190.2" y="39.1">IO_WC_A8</text>
<text x="190.2" y="41.6">IO_WC_A7</text>
<text x="76.4" y="46.7">IO_SA_A1</text>
<text x="108.9" y="46.7">IO_WC_B5</text>
<text x="108.9" y="44.2">IO_WC_B6</text>
<text x="190.2" y="44.2">IO_WC_A6</text>
<text x="190.2" y="46.7">IO_WC_A5</text>
<text x="76.4" y="53">IO_SA_A0</text>
<text x="108.9" y="53">IO_WC_B4</text>
<text x="190.2" y="53">IO_WC_A4</text>
<text x="108.9" y="58.1">IO_WC_B2</text>
<text x="108.9" y="55.6">IO_WC_B3</text>
<text x="190.2" y="55.6">IO_WC_A3</text>
<text x="190.2" y="58.1">IO_WC_A2</text>
<text x="108.5" y="65.7">NA_VIO_2V5</text>
<text x="108.9" y="60.7">IO_WC_B1</text>
<text x="189.8" y="65.7">NA_VIO_2V5</text>
<text x="190.2" y="60.7">IO_WC_A1</text>
<text x="10.3" y="85.9">B</text>
<text x="285.3" y="85.9">B</text>
<text x="179.8" y="91.1">EB_VIO_IN</text>
<text x="68.7" y="101.3">WC_VIO_2V5</text>
<text x="251.6" y="100">IO_EB_A7</text>
<text x="251.6" y="97.5">IO_EB_A8</text>
<text x="251.6" y="102.6">IO_EB_A6</text>
<text x="251.6" y="107.7">IO_EB_A4</text>
<text x="251.6" y="105.1">IO_EB_A5</text>
<text x="71.3" y="111.5">IO_SA_A5</text>
<text x="105.5" y="111.5">IO_NA_A7</text>
<text x="251.6" y="112.7">IO_EB_A2</text>
<text x="251.6" y="110.2">IO_EB_A3</text>
<text x="105.5" y="116.5">IO_NA_A8</text>
<text x="251.6" y="117.8">IO_EB_A0</text>
<text x="251.6" y="115.3">IO_EB_A1</text>
<text x="71.3" y="121.6">IO_SA_A4</text>
<text x="105.1" y="121.6">IO_WC_B0</text>
<text x="181.9" y="125.4">VIO_2V5</text>
<text x="251.6" y="122.9">IO_EA_A7</text>
<text x="251.6" y="120.4">IO_EA_A8</text>
<text x="251.6" y="125.4">IO_EA_A6</text>
<text x="71.3" y="131.8">IO_SA_A3</text>
<text x="105.1" y="126.7">IO_WC_A0</text>
<text x="251.6" y="128">IO_EA_A5</text>
<text x="251.6" y="130.5">IO_EA_A4</text>
<text x="10.3" y="135.9">C</text>
<text x="251.6" y="133.1">IO_EA_A3</text>
<text x="251.6" y="135.6">IO_EA_A2</text>
<text x="285.3" y="135.9">C</text>
<text x="71.3" y="141.9">IO_SA_A2</text>
<text x="251.6" y="143.2">IO_SB_B4</text>
<text x="251.6" y="138.1">IO_EA_A1</text>
<text x="251.6" y="140.7">IO_EA_A0</text>
<text x="202.7" y="157.5" transform="rotate(-90 202.7 157.5)">IO_SB_B3</text>
<text x="205.2" y="157.5" transform="rotate(-90 205.2 157.5)">IO_SB_B2</text>
<text x="207.7" y="157.5" transform="rotate(-90 207.7 157.5)">IO_SB_B1</text>
<text x="210.3" y="157.5" transform="rotate(-90 210.3 157.5)">IO_SB_B0</text>
<text x="212.8" y="157.5" transform="rotate(-90 212.8 157.5)">IO_SB_A0</text>
<text x="215.4" y="157.5" transform="rotate(-90 215.4 157.5)">IO_SB_A1</text>
<text x="217.9" y="157.5" transform="rotate(-90 217.9 157.5)">IO_SB_A2</text>
<text x="220.4" y="157.5" transform="rotate(-90 220.4 157.5)">IO_SB_A3</text>
<text x="223" y="157.5" transform="rotate(-90 223 157.5)">IO_SB_A4</text>
<text x="225.5" y="157.5" transform="rotate(-90 225.5 157.5)">IO_SB_A5</text>
<text x="228.1" y="157.5" transform="rotate(-90 228.1 157.5)">IO_SB_A6</text>
<text x="230.6" y="157.5" transform="rotate(-90 230.6 157.5)">IO_SB_A7</text>
<text x="233.1" y="157.5" transform="rotate(-90 233.1 157.5)">IO_SB_A8</text>
<text x="235.7" y="157.5" transform="rotate(-90 235.7 157.5)">IO_SB_B8</text>
<text x="238.2" y="157.5" transform="rotate(-90 238.2 157.5)">IO_SB_B7</text>
<text x="240.8" y="157.5" transform="rotate(-90 240.8 157.5)">IO_SB_B6</text>
<text x="243.3" y="157.5" transform="rotate(-90 243.3 157.5)">IO_SB_B5</text>
<text x="10.3" y="185.9">D</text>
<text x="285.3" y="185.9">D</text>
<text x="35" y="199.9">1</text>
<text x="85" y="199.9">2</text>
<text x="135" y="199.9">3</text>
<text x="185" y="199.9">4</text>
<text x="235" y="199.9">5</text>
<text x="285" y="199.9">6</text>
</g>
<g font-size="1.8" fill="#0000c2">
<text x="19" y="25.3">2x push buttons with pull-up. Negative logic: press = 0.</text>
<text x="101.6" y="25.3">2x Digits, common anode, no mulitplexing. Broadcom HDSP-7501 0.3&quot; module</text>
<text x="20.3" y="87.5">4x slide switches set GND / +2V5 level signals.</text>
<text x="100.3" y="87.5">4x 3mm LED for digital output signals.</text>
</g>
<g font-size="1.8" fill="#006464">
<text x="54.7" y="35.2">R9</text>
<text x="63.9" y="35.2">200K</text>
<text x="54.3" y="40.3">R10</text>
<text x="63.9" y="40.3">200K</text>
<text x="121.6" y="37.7">R21</text>
<text x="121.6" y="40.3">R22</text>
<text x="126.8" y="39">180</text>
<text x="126.8" y="41.5">180</text>
<text x="204.1" y="40.3">R30</text>
<text x="204.1" y="37.7">R29</text>
<text x="209.3" y="41.5">180</text>
<text x="209.3" y="39">180</text>
<text x="21.3" y="44.1">SW_Push</text>
<text x="32.6" y="44.1">PB0</text>
<text x="54.3" y="45.3">R11</text>
<text x="63.8" y="45.3">33</text>
<text x="121.6" y="42.8">R23</text>
<text x="121.6" y="45.3">R24</text>
<text x="126.8" y="44.1">180</text>
<text x="126.8" y="46.6">180</text>
<text x="154.2" y="47.9">CA</text>
<text x="161.5" y="42.8">HEX0</text>
<text x="164.6" y="47.9">A</text>
<text x="204.1" y="42.8">R31</text>
<text x="204.1" y="45.3">R32</text>
<text x="209.3" y="44.1">180</text>
<text x="209.3" y="46.6">180</text>
<text x="239.3" y="47.9">CA</text>
<text x="246.6" y="42.8">HEX1</text>
<text x="249.7" y="47.9">A</text>
<text x="21.3" y="50.4">SW_Push</text>
<text x="32.6" y="50.4">PB1</text>
<text x="54.3" y="51.7">R12</text>
<text x="63.8" y="51.7">33</text>
<text x="121.6" y="51.7">R25</text>
<text x="126.8" y="53">180</text>
<text x="154.2" y="50.4">F</text>
<text x="154.2" y="53">G</text>
<text x="164.6" y="53">C</text>
<text x="164.6" y="50.4">B</text>
<text x="204.1" y="51.7">R33</text>
<text x="209.3" y="53">180</text>
<text x="239.3" y="50.4">F</text>
<text x="239.3" y="53">G</text>
<text x="249.7" y="53">C</text>
<text x="249.7" y="50.4">B</text>
<text x="37" y="56.8">C3</text>
<text x="42.1" y="56.8">C4</text>
<text x="121.6" y="54.2">R26</text>
<text x="121.6" y="59.3">R28</text>
<text x="121.6" y="56.8">R27</text>
<text x="126.8" y="55.5">180</text>
<text x="126.8" y="58">180</text>
<text x="154.2" y="55.5">E</text>
<text x="154.2" y="58">D</text>
<text x="163.3" y="58">CA</text>
<text x="163.4" y="55.5">DP</text>
<text x="204.1" y="54.2">R34</text>
<text x="204.1" y="59.3">R36</text>
<text x="204.1" y="56.8">R35</text>
<text x="209.3" y="55.5">180</text>
<text x="209.3" y="58">180</text>
<text x="239.3" y="55.5">E</text>
<text x="239.3" y="58">D</text>
<text x="248.4" y="58">CA</text>
<text x="248.5" y="55.5">DP</text>
<text x="37.1" y="61.8">1u</text>
<text x="42.1" y="61.8">1u</text>
<text x="126.8" y="60.6">180</text>
<text x="152.3" y="63.1">7SEG_HDSP_7501</text>
<text x="209.3" y="60.6">180</text>
<text x="237.3" y="63.1">7SEG_HDSP_7501</text>
<text x="18.4" y="68.2">GND</text>
<text x="38.7" y="68.2">GND GND</text>
<text x="265.9" y="82.2">+3V3</text>
<text x="44.8" y="97.4">Jumper</text>
<text x="47.2" y="103.8">JP1</text>
<text x="266" y="102.5">GND</text>
<text x="37.5" y="111.4">SW0</text>
<text x="46.5" y="108.8">SW_SPDT</text>
<text x="59.3" y="113.9">10K</text>
<text x="59.8" y="108.8">R5</text>
<text x="123.3" y="110.1">R1</text>
<text x="126.8" y="111.4">180</text>
<text x="138.7" y="110.1">LED0</text>
<text x="147.2" y="110.1">SMD0402</text>
<text x="46.5" y="119">SW_SPDT</text>
<text x="59.8" y="119">R6</text>
<text x="123.3" y="115.2">R2</text>
<text x="126.8" y="116.5">180</text>
<text x="138.7" y="115.2">LED1</text>
<text x="147.2" y="115.2">SMD0402</text>
<text x="214.3" y="119">Proto_Pads_19x20</text>
<text x="37.5" y="121.5">SW1</text>
<text x="59.3" y="124.1">10K</text>
<text x="123.3" y="125.3">R4</text>
<text x="123.3" y="120.3">R3</text>
<text x="126.8" y="121.5">180</text>
<text x="138.7" y="120.3">LED2</text>
<text x="138.7" y="125.3">LED3</text>
<text x="147.2" y="120.3">SMD0402</text>
<text x="147.2" y="125.3">SMD0402</text>
<text x="37.5" y="131.7">SW2</text>
<text x="46.5" y="129.2">SW_SPDT</text>
<text x="59.8" y="129.2">R7</text>
<text x="126.8" y="126.6">180</text>
<text x="59.3" y="134.2">10K</text>
<text x="154.2" y="133">GND</text>
<text x="37.5" y="141.9">SW3</text>
<text x="46.5" y="139.3">SW_SPDT</text>
<text x="59.8" y="139.3">R8</text>
<text x="34.3" y="149.5">GND</text>
<text x="59.3" y="144.4">10K</text>
<text x="193.6" y="150.7">GND</text>
</g>
<g font-size="1.8" fill="#0f0f0f">
<text x="130.8" y="38">DP0</text>
<text x="132.1" y="40.5">A0</text>
<text x="214.6" y="38">DP1</text>
<text x="215.9" y="40.5">A1</text>
<text x="132.1" y="43.1">B0</text>
<text x="132.1" y="45.6">C0</text>
<text x="215.9" y="43.1">B1</text>
<text x="215.9" y="45.6">C1</text>
<text x="132.1" y="52">D0</text>
<text x="215.9" y="52">D1</text>
<text x="132.1" y="54.5">E0</text>
<text x="132.1" y="59.6">G0</text>
<text x="132.1" y="57">F0</text>
<text x="215.9" y="54.5">E1</text>
<text x="215.9" y="57">F1</text>
<text x="215.9" y="59.6">G1</text>
</g>
<g font-size="1.8" fill="#a90000">
<text x="151.9" y="47">1</text>
<text x="166.7" y="47">10</text>
<text x="237" y="47">1</text>
<text x="251.7" y="47">10</text>
<text x="151.9" y="49.5">2</text>
<text x="151.9" y="52.1">3</text>
<text x="167.1" y="52.1">8</text>
<text x="167.1" y="49.5">9</text>
<text x="237" y="49.5">2</text>
<text x="237" y="52.1">3</text>
<text x="252.2" y="52.1">8</text>
<text x="252.2" y="49.5">9</text>
<text x="151.9" y="54.6">4</text>
<text x="151.9" y="57.1">5</text>
<text x="167.1" y="57.1">6</text>
<text x="167.1" y="54.6">7</text>
<text x="237" y="54.6">4</text>
<text x="237" y="57.1">5</text>
<text x="252.2" y="57.1">6</text>
<text x="252.2" y="54.6">7</text>
<text x="44" y="102.1">2</text>
<text x="51.6" y="102.1">1</text>
<text x="42.7" y="109.7">1</text>
<text x="50.3" y="112.3">2</text>
<text x="42.7" y="119.9">1</text>
<text x="42.7" y="114.8">3</text>
<text x="42.7" y="125">3</text>
<text x="50.3" y="122.4">2</text>
<text x="42.7" y="130">1</text>
<text x="42.7" y="135.1">3</text>
<text x="50.3" y="132.6">2</text>
<text x="42.7" y="140.2">1</text>
<text x="50.3" y="142.7">2</text>
<text x="42.7" y="145.3">3</text>
</g>
</svg>
